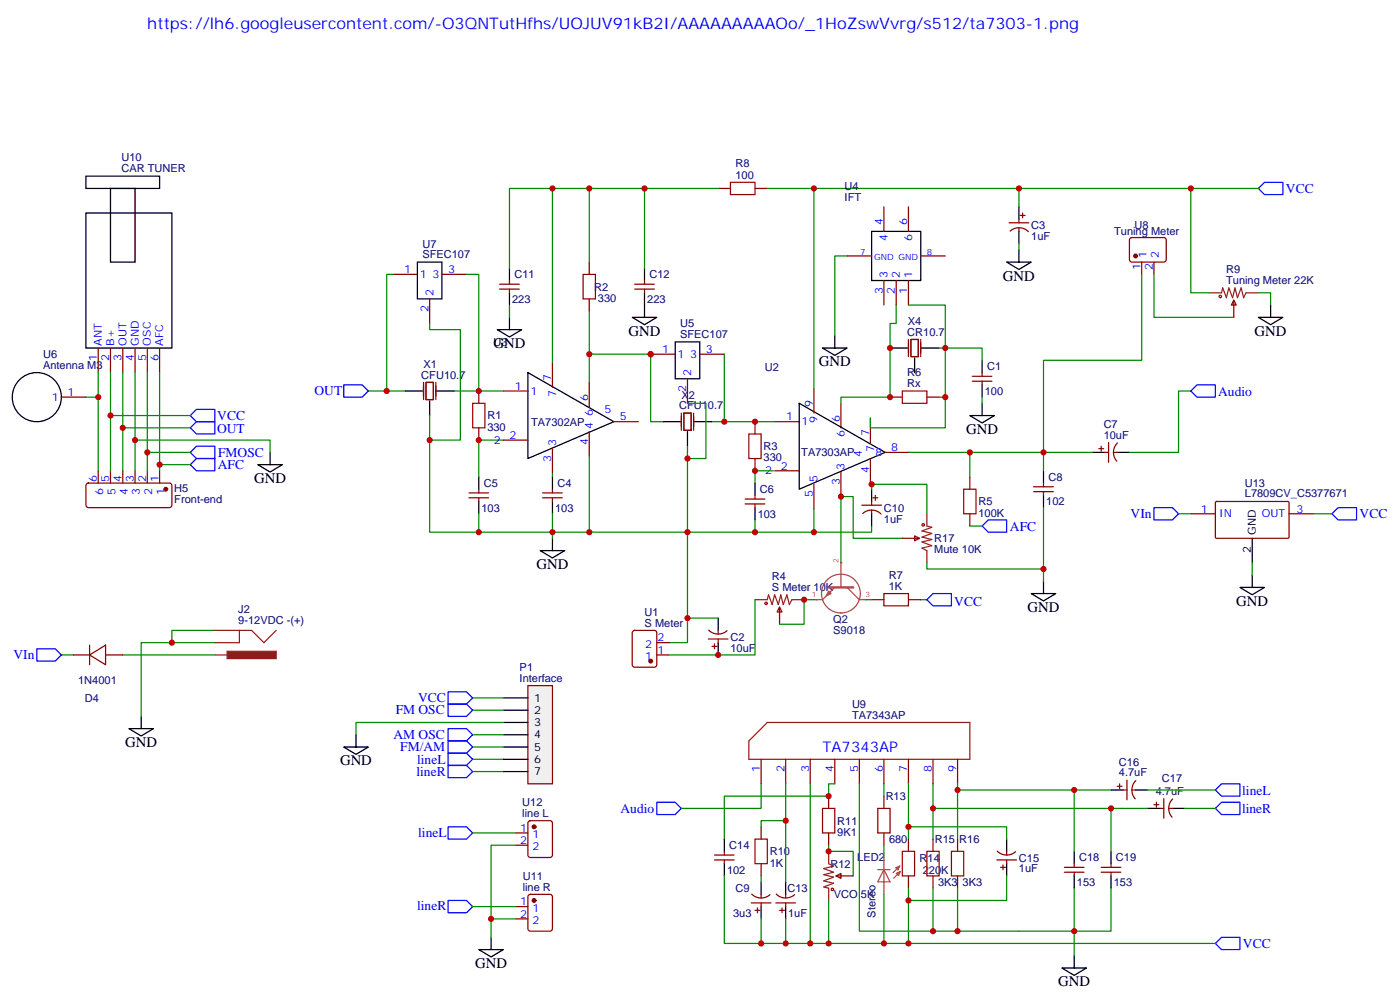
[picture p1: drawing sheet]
<svg xmlns="http://www.w3.org/2000/svg" width="402mm" height="288mm" viewBox="0 0 402 288" stroke-linecap="round" stroke-linejoin="round" font-family="sans-serif">
<g fill="none" stroke="#000" stroke-width=".35">
<path d="M24.7 50.6h21.2v3.6h-21.2zM31.7 54.2h7.1v21.1h-7.1zM24.7 61.2h24.7v38.8h-24.7zM146.4 77.1v3.5M185.2 77.1v3.5M250.5 66.5h14.1v14.1h-14.1zM142.9 94.7h7l-3.5 2.1zM146.4 84.1v3.6M146.4 91.2v3.5M181.7 91.2h7l-3.5 2.1zM185.2 84.1v7.1M239.9 96.5v3.5"/>
<path d="M116.4 112.4h5.3M123.5 115.2v4.2M125.2 112.4h5.3M151.7 107.1l24.7 14.1-24.7 10.6zM229.7 115.9l24.7 14.1-24.7 10.6zM236.4 100h7l-3.5 2.1zM74.1 133.5h7l-3.5 2.1zM77.6 130v3.5M137.6 137.1v3.5M158.7 137.1v3.5M190.5 121.2h5.3M197.6 124v4.2"/>
<path d="M199.3 121.2h5.3M217 138.8v3.5M314 130h3.5M321 130h3.6M137.6 144.1v3.5M155.2 158.2h7.1l-3.6 2.1zM158.7 144.1v3.5M158.7 154.7v3.5M217 145.9v3.5M250.5 140.6v3.5M250.5 147.6v3.6"/>
<circle cx="10.6" cy="114.1" r="7.1"/>
</g>
<g fill="none" stroke="#870000" stroke-width=".35">
<path d="M254 59.4v7.1M261.1 59.4v7.1M243.4 73.6h7.1M264.6 73.6h7M143.6 83.1h5.6M143.6 81.7h5.6M146.4 80.6v1.1M146.4 83.1v1M182.4 83.1h5.6M182.4 81.7h5.6M185.2 80.6v1.1M185.2 83.1v1"/>
<path d="M254 80.6v7.1M257.5 80.6v7.1M261.1 80.6v7.1M17.6 114.1h7.1M28.2 100v7.1M31.7 100v7.1M35.3 100v7.1M38.8 100v7.1M42.3 100v7.1M45.9 100v7.1M137.6 112.4v3.5M144.6 112.4h7.1"/>
<path d="M158.7 104.2v7.1M169.3 109.9v7M233.9 111.7v7M241.7 115.9v7M24.9 139l.5-.2 23.6 .1 .4 .6-.1 5.9-.6 .5-23.6-.1-.4-.6v-5.7zM28.2 135.3v3.5M31.7 135.3v3.5M35.3 135.3v3.5M38.8 135.3v3.5M42.3 135.3v3.5M45.9 135.3v3.5M137.6 122.9v3.6"/>
<path d="M144.6 126.5h7.1M158.7 128.9v7.1M169.3 124v7.1M176.4 121.2h7M217 121.2v3.5M217 131.8v3.5M222.6 135.3h7.1M222.6 121.2h7.1M233.9 139.2v7M241.7 135.6v7.1M250.1 120.1v7.1M250.1 132.1v7.1"/>
<path d="M254.4 130h7M278.7 137.1v3.5M315.7 128.9h1.4M316.4 128.2v1.4M317.5 130h1.1M318.6 127.2v5.6M320 130h1M321.1 127.3a3.8 3.8 0 0 0-.2 5.2M134.8 143.1h5.6M134.8 141.6h5.6M137.6 140.6v1M137.6 143.1v1"/>
<path d="M155.9 143.1h5.7M155.9 141.6h5.7M158.7 140.6v1M158.7 143.1v1M214.1 144.8h5.7M214.1 143.4h5.7M217 142.3v1.1M217 144.8v1.1M247.6 145.2h5.7M247.9 147.5a3.8 3.8 0 0 1 5.3 .2M250.5 144.1v1.1M250.5 146.6v1"/>
<path d="M250.8 143.1h1.4M251.5 142.3v1.5M278.7 147.6v3.6"/>
</g>
<circle cx="47.6" cy="140.6" r=".53" fill="#870000" stroke="#870000" stroke-width=".35"/>
<g fill="none" stroke="#008700" stroke-width=".35">
<path d="M158.7 54.2v50M185.2 54.2v22.9M361.6 54.2h-127.7v57.5M243.4 73.6h-3.5v22.9M146.4 87.7v3.5M24.7 114.1h3.5M28.2 107.1v28.2M31.7 107.1v28.2M31.7 119.4h23M35.3 107.1v28.2M38.8 107.1v28.2M42.3 107.1v28.2"/>
<path d="M45.9 107.1v28.2M105.8 112.4h10.6M130.5 112.4h14.1M169.3 109.9v-8.1h17.7v19.4h3.5M35.3 122.9h19.4M38.8 126.5h38.8v3.5M42.3 130h12.4M45.9 133.5h8.8M144.6 126.5h-7v10.6M158.7 136v1.1M169.3 131.1v21.8h-31.7v-5.3M197.6 128.2v24.7h-28.3"/>
<path d="M204.6 121.2h18M222.2 135.3h-5.2v3.5M250.1 139.2h.4v1.4M261.4 130h52.6M278.7 130v7.1M158.7 147.6v7.1M217 149.4v3.5h-19.4M233.9 146.2v6.7h-16.9M250.5 151.2v1.7h-16.6M278.7 151.2h3.5M135.8 218.2h8.8M135.8 221.7h8.8"/>
</g>
<path d="M135.8 115.9h3.5v7h-3.5zM215.2 124.7h3.5v7.1h-3.5zM276.9 140.6h3.6v7h-3.6z" fill="none" stroke="#a10000" stroke-width=".35"/>
<path d="M121.7 109.9v4.9M122.4 109.9h2.1v4.9h-2.1zM125.2 109.9v4.9M195.8 118.7v4.9M196.5 118.7h2.1v4.9h-2.1zM199.3 118.7v4.9" fill="none" stroke="#871200" stroke-width=".35"/>
<path d="M361.6 54.2l1.8-1.8h5.3v3.5h-5.3zM54.7 119.4l1.7-1.7h5.3v3.5h-5.3zM98.8 110.6h5.3l1.7 1.8-1.7 1.7h-5.3zM54.7 133.5l1.7-1.7h5.3v3.5h-5.3zM54.7 130l1.7-1.8h5.3v3.6h-5.3zM54.7 122.9l1.7-1.7h5.3v3.5h-5.3zM282.2 151.2l1.8-1.8h5.3v3.5h-5.3zM128.8 216.4h5.3l1.7 1.8-1.7 1.8h-5.3z" fill="none" stroke="#00f" stroke-width=".35"/>
<path d="M151.7 197h7v28.2h-7z" fill="#f0f0f0" stroke="#870000" stroke-width=".35"/>
<g fill="none" stroke="#000" stroke-width=".35">
<path d="M292.8 59.4v3.6M119.9 75.3h7.1v10.6h-7.1zM289.3 75.3h7l-3.5 2.1zM292.8 66.5v3.5M292.8 71.8v3.5M194 98.2h7.1v10.6h-7.1zM361.6 91.2h7.1l-3.6 2.1zM365.1 87.7v3.5M255.8 100h5.3M262.8 102.8v4.3M264.6 100h5.3M278.7 119.4h7.1l-3.6 2.1z"/>
<path d="M282.2 103.5v3.6M282.2 110.6v3.5M282.2 115.9v3.5M299.9 135.3v3.5M299.9 142.3v3.6M206.4 177.6v3.6M296.3 170.6h7.1l-3.5 2.1zM299.9 167v3.6M206.4 184.7v3.5M98.8 214.7h7l-3.5 2.1zM102.3 211.1v3.6M144.6 200.6h7.1"/>
<path d="M144.6 204.1h7.1M144.6 207.6h7.1M144.6 211.1h7.1M144.6 214.7h7.1M144.6 218.2h7.1M144.6 221.7h7.1M319.3 227h3.5M326.3 227h3.5M329.8 232.3h3.6M336.9 232.3h3.5M208.1 241.1v3.6M208.1 248.2v3.5"/>
<path d="M218.7 253.5v3.5M225.8 253.5v3.5M289.3 241.1v3.6M289.3 248.2v3.5M308.7 244.7v3.5M308.7 251.7v3.5M319.3 244.7v3.5M319.3 251.7v3.5M137.6 272.9h7l-3.5 2.1zM141.1 269.3v3.6M218.7 260.5v3.6M225.8 260.5v3.6"/>
<path d="M305.2 278.2h7l-3.5 2.1zM308.7 274.6v3.6"/>
</g>
<g fill="none" stroke="#008700" stroke-width=".35">
<path d="M169.3 54.2v21.1M206.4 54.2h-60v22.9M220.5 54.2h13.4M292.8 54.2v5.2M342.2 54.2v29.9h5.3M112.9 78.8h-1.8v33.6M134.1 78.8h3.5v33.6M292.8 70v1.8M328.1 78.8v24.7h-28.2v31.8M331.6 78.8v12.4h22.9M257.5 87.7v5.3h-1.7v21.1h-14.1v1.8M261.1 87.7h10.5v12.3"/>
<path d="M361.6 84.1h3.5v3.6M197.6 115.9h5.2v15.9h-5.2M208.1 101.8v19.4M269.9 100h1.7v22.9h-21.5v-2.8M269.9 114.1h1.7M282.2 114.1v1.8M342.2 112.4h-3.5v17.6h-14.1M197.6 152.9v31.8h-5.3M259.3 154.7h-14.1v-12h-3.5v19M299.9 145.9v21.1M197.6 177.6h8.8M217 172.3v15.9h-24.7"/>
<path d="M234.6 172.3h-3.5v7.1h-7.1M264.6 172.3h1.7M17.6 188.2h3.6M35.3 188.2h26.4M61.7 181.2h-12.3v3.5M135.8 204.1h8.8M135.8 214.7h8.8M135.8 211.1h8.8M135.8 200.6h8.8M144.6 207.6h-42.3v3.5M135.8 239.4h12.4M218.7 225.2v7.1h-22.9"/>
<path d="M225.8 225.2v10.6h-7.1v1.8M225.8 235.8v17.7M232.8 225.2v45.9M239.9 225.2h-1.8v3.6h-30v12.3M246.9 225.2v42.4h21.2M254 225.2v3.6M261.1 237.6h28.2v3.5M261.1 225.2v15.9M268.1 225.2v15.9M268.1 232.3h61.7M275.2 225.2v15.9M275.2 227h44.1"/>
<path d="M308.7 227v17.7M319.3 232.3v12.4M329.8 227h19.4M340.4 232.3h8.8M148.2 242.9h-7.1v21.2M208.1 251.7v19.4h10.6M218.7 251.7v1.8M238.1 242.9v1.8h7.1v7M238.1 258.8v12.3M254 257v14.1h7.1M254 242.9v3.5M261.1 255.2v15.9h88.1"/>
<path d="M268.1 255.2v12.4h40.6v-12.4M275.2 255.2v12.4M289.3 251.7v7.1h-28.2M319.3 255.2v12.4h-10.6v7M135.8 260.5h12.4M148.2 264.1h-7.1v5.2M218.7 264.1v7h35.3M225.8 264.1v7"/>
</g>
<g fill="none" stroke="#00f" stroke-width=".35">
<path d="M342.2 112.4l1.8-1.8h5.2v3.5h-5.2zM266.3 172.3l1.8-1.7h5.3v3.5h-5.3zM128.8 198.8h5.3l1.7 1.8-1.7 1.7h-5.3zM128.8 212.9h5.3l1.7 1.8-1.7 1.7h-5.3zM128.8 209.4h5.3l1.7 1.7-1.7 1.8h-5.3zM128.8 202.3h5.3l1.7 1.8-1.7 1.7h-5.3zM128.8 220h5.3l1.7 1.7-1.7 1.8h-5.3zM128.8 237.6h5.3l1.7 1.8-1.7 1.7h-5.3zM188.7 230.5h5.3l1.8 1.8-1.8 1.8h-5.3zM349.2 232.3l1.8-1.8h5.3v3.6h-5.3zM349.2 227l1.8-1.8h5.3v3.6h-5.3zM128.8 258.8h5.3l1.7 1.7-1.7 1.8h-5.3z"/>
<path d="M349.2 271.1l1.8-1.8h5.3v3.6h-5.3z"/>
</g>
<g fill="none" stroke="#870000" stroke-width=".35">
<path d="M206.4 54.2h3.5M217 54.2h3.5M112.9 78.8h7M127 78.8h7.1M169.3 75.3v3.5M290 64h5.6M290.3 66.4a3.8 3.8 0 0 1 5.2 .2M292.8 63v1M292.8 65.4v1.1M293.2 61.9h1.4M293.9 61.2v1.4M324.8 68.5l.5-.2h9.4l.4 .7v5.9l-.7 .4h-9.4l-.4-.7v-5.6z"/>
<path d="M328.1 75.3v3.5M331.6 75.3v3.5M123.5 85.9v7.1M169.3 85.9v3.5M354.5 86.3l.7 1.4h-1.4zM354.5 86.3v4.9M187 101.8h7M197.6 108.8v7.1M201.1 101.8h7M255.8 114.1h3.5M266.3 114.1h3.6M279.4 109.5h5.6"/>
<path d="M279.4 108.1h5.6M282.2 107.1v1M282.2 109.5v1.1M297 139.9h5.7M299.9 138.8v1.1M297 141.3h5.7M299.9 141.3v1M224 174.4l.7 1.5h-1.4zM224 174.4v5M250.5 172.3h3.5M261.1 172.3h3.5M21.2 188.2h4.6"/>
<path d="M25.8 188.2l4.5-2.8v5.6zM25.8 185.4v5.6M30.3 188.2h5M181.9 181.4l.5-.2h5.6l.7 .4v9.4l-.4 .7h-5.9l-.7-.4v-9.4zM188.7 188.2h3.6M188.7 184.7h3.6M203.6 183.6h5.6M203.7 181.1a3.8 3.8 0 0 0 5.2 .1M204.6 185.7h1.4M205.3 185v1.4M206.4 181.2v1M206.4 183.6v1.1"/>
<path d="M218.7 218.2v7M225.8 218.2v7M232.8 218.2v7M239.9 218.2v7M246.9 218.2v7M254 218.2v7M261.1 218.2v7M268.1 218.2v7M275.2 218.2v7M148.2 239.4h3.5M151.9 236l.5-.2h5.6l.7 .5v9.4l-.4 .7h-5.9l-.7-.4v-9.5zM218.7 237.6v3.5"/>
<path d="M238.1 228.8v3.5M238.1 239.4v3.5M254 228.8v3.5M254 239.4v3.5M321 226h1.4M321.7 225.2v1.5M322.8 227h1M323.8 224.2v5.6M325.3 227h1M326.4 224.3a3.8 3.8 0 0 0-.2 5.2M331.6 231.2h1.4M332.3 230.5v1.5"/>
<path d="M333.4 232.3h1M334.4 229.5v5.6M335.8 232.3h1.1M337 229.6a3.8 3.8 0 0 0-.2 5.2M148.2 242.9h3.5M151.9 257.2l.5-.2h5.6l.7 .4v9.5l-.4 .6-5.9 .1-.7-.5v-9.4zM205.3 247.1h5.7M205.3 245.7h5.7M208.1 244.7v1M208.1 247.1v1.1M215.9 259.5h5.6M216 256.9a3.8 3.8 0 0 0 5.3 .2"/>
<path d="M218.7 248.2v3.5M218.7 257v1.1M218.7 259.5v1M223 259.5h5.6M223.1 256.9a3.8 3.8 0 0 0 5.2 .2M225.8 257v1.1M225.8 259.5v1M240.2 251.7l1.5-.7v1.4zM240.2 251.7h5M261.1 241.1v3.6M261.1 251.7v3.5M268.1 241.1v3.6"/>
<path d="M268.1 251.7v3.5M275.2 241.1v3.6M275.2 251.7v3.5M286.5 247.1h5.6M286.6 244.6a3.8 3.8 0 0 0 5.2 .1M287.5 249.2h1.4M288.2 248.5v1.4M289.3 244.7v1M289.3 247.1v1.1M305.9 249.2h5.6M305.9 250.6h5.6M308.7 248.2v1"/>
<path d="M308.7 250.6v1.1M316.4 249.2h5.7M316.4 250.6h5.7M319.3 248.2v1M319.3 250.6v1.1M148.2 260.5h3.5M148.2 264.1h3.5M217 261.6h1.4M217.7 260.9v1.4M224 261.6h1.4M224.7 260.9v1.4"/>
</g>
<g fill="none" stroke="#a10000" stroke-width=".35">
<path d="M209.9 52.4h7.1v3.5h-7.1zM167.6 78.8h3.5v7.1h-3.5zM259.3 112.4h7v3.5h-7zM254 170.6h7.1v3.5h-7.1zM236.4 232.3h3.5v7.1h-3.5zM252.2 232.3h3.6v7.1h-3.6zM217 241.1h3.5v7.1h-3.5zM259.3 244.7h3.5v7h-3.5zM266.3 244.7h3.6v7h-3.6zM273.4 244.7h3.5v7h-3.5z"/>
<circle cx="350.7" cy="85.2" r=".35"/>
<circle cx="220.1" cy="173.4" r=".35"/>
<circle cx="239.2" cy="255.6" r=".35"/>
</g>
<path d="M347.5 84.1h3.5l.4-1.4 1 2.8 .7-2.8 1.1 2.8 .7-2.8 .7 2.8 1.1-2.8 .7 2.8 .7-1.4h3.5M217 172.3h3.5l.3-1.4 1.1 2.8 .7-2.8 1.1 2.8 .7-2.8 .7 2.8 1-2.8 .7 2.8 .7-1.4h3.6M61.7 181.2h10.6l3.5 3.5 3.6-3.5M61.7 188.2h3.6M68.8 181.2v3.5h-7.1M215.2 212.9l5.3-5.3h58.2v10.6h-63.5zM238.1 244.7v3.5l1.4 .7-2.8 .7 2.8 1-2.8 .8 2.8 .7-2.8 1 2.8 .7-2.8 1.1 1.4 .3v3.6" fill="none" stroke="#8c2424" stroke-width=".35"/>
<path d="M65.3 187.1h14.1v2.2h-14.1z" fill="#8c2424" stroke="#8c2424" stroke-width=".35"/>
<g fill="#870000" stroke="#870000" stroke-width=".35">
<circle cx="187" cy="190" r=".53"/>
<circle cx="326.3" cy="73.6" r=".53"/>
<circle cx="153.5" cy="258.8" r=".53"/>
<circle cx="153.5" cy="237.6" r=".53"/>
</g>
<path d="M261.1 97.5v5M261.8 97.5h2.1v5h-2.1zM264.6 97.5v5" fill="none" stroke="#871200" stroke-width=".35"/>
<g fill="none" stroke="#a64a4a" stroke-width=".35">
<path d="M239.9 168.8l-3.5 3.5h-1.8M241.7 161.7v7.1M243.4 168.8l3.5 3.5h1.8M252.2 249.9h3.6M254 249.9l1.8 3.5h-3.6zM254 246.4v7M254 253.5v3.5M258.6 248.8l-2 2M258.8 250.4l-2 2"/>
<circle cx="241.7" cy="170.6" r="5.6"/>
</g>
<g fill="#a64a4a" stroke="#a64a4a" stroke-width=".29">
<path d="M257.5 250.9l1.3-.5-.6 1.3z"/>
<path d="M257.4 249.4l1.2-.6-.5 1.3z"/>
</g>
<path d="M238.1 168.8h7.1" fill="none" stroke="#a64a4a" stroke-width=".71"/>
<g fill="#a64a4a">
<circle cx="241.7" cy="161.7" r=".18"/>
<circle cx="234.6" cy="172.3" r=".18"/>
<circle cx="248.7" cy="172.3" r=".18"/>
</g>
<path d="M238.1 169.9l.7 .7-1.4 .7z" fill="#a64a4a" stroke="#a64a4a" stroke-width=".35"/>
<path d="M123.5 93v1.7h8.8v31.8h-8.8M169.3 89.4v12.4M123.5 119.4v33.5h14.1M271.6 100h10.6v3.5M250.5 139.2h15.8v8.4M338.7 147.6h3.5M377.5 147.6h5.3M248.7 172.3h1.8M266.3 161.7v1.8h33.6M359.8 161.7v3.6M61.7 184.7h-21.1v21.1" fill="none" stroke="#008700" stroke-width=".35"/>
<path d="M259.3 154.7h4.9M262.8 154l1.4 .7-1.4 .7zM342.2 147.6h7M349.3 144.3l.3-.2 20.6 .1 .2 .3v10l-.3 .2-20.7-.1-.2-.3zM370.4 147.6h7.1" fill="none" stroke="#870000" stroke-width=".35"/>
<path d="M359.8 154.7v7M356.3 168.8h7.1l-3.6 2.1zM359.8 165.3v3.5M37 209.4h7.1l-3.5 2.1zM40.6 205.8v3.6" fill="none" stroke="#000" stroke-width=".35"/>
<path d="M331.6 145.9h5.3l1.8 1.7-1.8 1.8h-5.3zM382.8 147.6l1.7-1.7h5.3v3.5h-5.3zM10.6 186.4h5.3l1.7 1.8-1.7 1.8h-5.3z" fill="none" stroke="#00f" stroke-width=".35"/>
<circle cx="265.3" cy="150.8" r=".35" fill="none" stroke="#a10000" stroke-width=".35"/>
<path d="M266.3 147.6v3.6l1.5 .3-2.9 1.1 2.9 .7-2.9 1 2.9 .7-2.9 .8 2.9 1-2.9 .7 1.4 .7v3.5" fill="none" stroke="#8c2424" stroke-width=".35"/>
<g fill="#c00">
<circle cx="158.8" cy="152.9" r=".88"/>
<circle cx="137.6" cy="126.5" r=".88"/>
<circle cx="169.3" cy="152.9" r=".88"/>
<circle cx="217" cy="121.2" r=".88"/>
<circle cx="197.6" cy="152.9" r=".88"/>
<circle cx="217" cy="152.9" r=".88"/>
<circle cx="233.9" cy="152.9" r=".88"/>
<circle cx="217" cy="135.3" r=".88"/>
<circle cx="278.7" cy="130" r=".88"/>
<circle cx="28.2" cy="114.1" r=".88"/>
<circle cx="45.9" cy="133.5" r=".88"/>
<circle cx="42.3" cy="130" r=".88"/>
<circle cx="38.8" cy="126.5" r=".88"/>
<circle cx="35.3" cy="122.9" r=".88"/>
<circle cx="31.8" cy="119.4" r=".88"/>
<circle cx="197.6" cy="177.6" r=".88"/>
<circle cx="206.4" cy="188.2" r=".88"/>
<circle cx="111.1" cy="112.4" r=".88"/>
<circle cx="187" cy="101.8" r=".88"/>
<circle cx="197.6" cy="131.8" r=".88"/>
<circle cx="292.8" cy="54.2" r=".88"/>
<circle cx="342.2" cy="54.2" r=".88"/>
<circle cx="299.9" cy="130" r=".88"/>
<circle cx="225.8" cy="235.8" r=".88"/>
<circle cx="238.1" cy="244.7" r=".88"/>
<circle cx="238.1" cy="228.8" r=".88"/>
<circle cx="261.1" cy="237.6" r=".88"/>
<circle cx="275.2" cy="227" r=".88"/>
<circle cx="268.1" cy="232.3" r=".88"/>
<circle cx="319.3" cy="232.3" r=".88"/>
<circle cx="308.7" cy="227" r=".88"/>
<circle cx="308.7" cy="267.6" r=".88"/>
<circle cx="261.1" cy="258.8" r=".88"/>
<circle cx="275.2" cy="267.6" r=".88"/>
<circle cx="261.1" cy="271.1" r=".88"/>
<circle cx="268.1" cy="267.6" r=".88"/>
<circle cx="254" cy="271.1" r=".88"/>
<circle cx="225.8" cy="271.1" r=".88"/>
<circle cx="232.8" cy="271.1" r=".88"/>
<circle cx="238.1" cy="271.1" r=".88"/>
<circle cx="141.1" cy="264.1" r=".88"/>
<circle cx="218.7" cy="271.1" r=".88"/>
<circle cx="231.1" cy="172.3" r=".88"/>
<circle cx="49.4" cy="184.7" r=".88"/>
<circle cx="137.6" cy="152.9" r=".88"/>
<circle cx="123.5" cy="126.5" r=".88"/>
<circle cx="255.8" cy="114.1" r=".88"/>
<circle cx="271.6" cy="114.1" r=".88"/>
<circle cx="271.6" cy="100" r=".88"/>
<circle cx="255.8" cy="100" r=".88"/>
<circle cx="137.6" cy="112.4" r=".88"/>
<circle cx="169.3" cy="101.8" r=".88"/>
<circle cx="250.5" cy="139.2" r=".88"/>
<circle cx="241.7" cy="142.7" r=".88"/>
<circle cx="299.9" cy="163.5" r=".88"/>
<circle cx="233.9" cy="54.2" r=".88"/>
<circle cx="185.2" cy="54.2" r=".88"/>
<circle cx="158.8" cy="54.2" r=".88"/>
<circle cx="169.3" cy="54.2" r=".88"/>
<circle cx="208.1" cy="121.2" r=".88"/>
</g>
<text font-size="4.6" fill="#00f" x="42.3" y="8.3">https://lh6.googleusercontent.com/-O3QNTutHfhs/UOJUV91kB2I/AAAAAAAAAOo/_1HoZswVvrg/s512/ta7303-1.png</text>
<g font-size="4.2">
<text x="288.2" y="80.6">GND</text>
<text x="141.8" y="100">GND</text>
<text x="180.6" y="96.5">GND</text>
<text x="360.5" y="96.5">GND</text>
<text x="235.3" y="105.3">GND</text>
<text x="277.6" y="124.7">GND</text>
<text x="73" y="138.8">GND</text>
<text x="154.2" y="163.5">GND</text>
<text x="295.3" y="175.9">GND</text>
<text x="355.2" y="174.1">GND</text>
<text x="36" y="214.7">GND</text>
<text x="97.7" y="220">GND</text>
<text x="136.5" y="278.2">GND</text>
<text x="304.1" y="283.5">GND</text>
</g>
<text font-size="4.2" fill="#00f" x="236.4" y="216">TA7343AP</text>
<g font-size="3.9" fill="#00f">
<text x="369.5" y="55.5">VCC</text>
<text x="90.4" y="113.5">OUT</text>
<text x="350.1" y="113.7">Audio</text>
<text x="62.4" y="124.3">OUT</text>
<text x="62.4" y="120.8">VCC</text>
<text x="62.7" y="131.3">FMOSC</text>
<text x="62.6" y="134.8">AFC</text>
<text x="324.9" y="148.9">VIn</text>
<text x="390.7" y="148.9">VCC</text>
<text x="290.2" y="152.5">AFC</text>
<text x="274.2" y="174">VCC</text>
<text x="3.9" y="189.5">VIn</text>
<text x="120.2" y="201.8">VCC</text>
<text x="113.7" y="205.2">FM OSC</text>
<text x="113.1" y="212.2">AM OSC</text>
<text x="115" y="215.8">FM/AM</text>
<text x="119.9" y="219.4">lineL</text>
<text x="119.7" y="222.9">lineR</text>
<text x="178.3" y="233.5">Audio</text>
<text x="356.9" y="233.8">lineR</text>
<text x="357" y="228.4">lineL</text>
<text x="120.2" y="240.5">lineL</text>
<text x="119.9" y="261.5">lineR</text>
<text x="357.2" y="272.4">VCC</text>
</g>
<g font-size="3.2" fill="#000080">
<text x="34.9" y="46.3">U10</text>
<text x="34.9" y="49.6">CAR TUNER</text>
<text x="211.3" y="51.3">100</text>
<text x="211.3" y="48.1">R8</text>
<text x="242.7" y="57.7">IFT</text>
<text x="242.7" y="54.5">U4</text>
<text x="296.3" y="65.9">C3</text>
<text x="326" y="65.9">U8</text>
<text x="121.4" y="71.1">U7</text>
<text x="296.3" y="69">1uF</text>
<text x="320.2" y="67.7">Tuning Meter</text>
<text x="121.4" y="74.3">SFEC107</text>
<text x="147.8" y="80">C11</text>
<text x="170.8" y="83.5">R2</text>
<text x="186.6" y="80">C12</text>
<text x="352.3" y="81.7">Tuning Meter 22K</text>
<text x="352.3" y="78.4">R9</text>
<text x="147.2" y="87">223</text>
<text x="171.8" y="86.7">330</text>
<text x="186" y="87">223</text>
<text x="195.5" y="94.1">U5</text>
<text x="260.9" y="93.3">X4</text>
<text x="141.8" y="99.3">U3</text>
<text x="195.4" y="97.2">SFEC107</text>
<text x="260.7" y="96.5">CR10.7</text>
<text x="12.4" y="106">Antenna M3</text>
<text x="12.4" y="102.8">U6</text>
<text x="121.7" y="105.7">X1</text>
<text x="219.8" y="106.7">U2</text>
<text x="283.6" y="106.4">C1</text>
<text x="121.1" y="108.8">CFU10.7</text>
<text x="260.7" y="111.3">Rx</text>
<text x="260.7" y="108.1">R6</text>
<text x="283" y="113.5">100</text>
<text x="195.2" y="117.7">CFU10.7</text>
<text x="195.8" y="114.5">X2</text>
<text x="140.1" y="123.8">330</text>
<text x="140.1" y="120.5">R1</text>
<text x="152.6" y="122.3">TA7302AP</text>
<text x="317.2" y="122.9">C7</text>
<text x="219.4" y="129.4">R3</text>
<text x="230.3" y="131.1">TA7303AP</text>
<text x="317.2" y="126.1">10uF</text>
<text x="219.4" y="132.6">330</text>
<text x="50.1" y="141.3">H5</text>
<text x="139" y="139.9">C5</text>
<text x="160.2" y="139.9">C4</text>
<text x="218.4" y="141.7">C6</text>
<text x="301.3" y="138.2">C8</text>
<text x="357.7" y="143">L7809CV_C5377671</text>
<text x="357.7" y="139.8">U13</text>
<text x="50.1" y="144.5">Front-end</text>
<text x="138.4" y="147">103</text>
<text x="159.5" y="147">103</text>
<text x="217.7" y="148.8">103</text>
<text x="254" y="147">C10</text>
<text x="281.2" y="148.5">100K</text>
<text x="281.2" y="145.2">R5</text>
<text x="300.6" y="145.2">102</text>
<text x="254" y="150.2">1uF</text>
<text x="268.5" y="155.8">R17</text>
<text x="268.5" y="159">Mute 10K</text>
<text x="221.8" y="166.6">R4</text>
<text x="255.4" y="166.3">R7</text>
<text x="221.8" y="169.9">S Meter 10K</text>
<text x="255.4" y="169.5">1K</text>
<text x="68.5" y="179.4">9-12VDC -(+)</text>
<text x="68.5" y="176.2">J2</text>
<text x="185.2" y="176.9">U1</text>
<text x="239.5" y="179">Q2</text>
<text x="185.2" y="180.1">S Meter</text>
<text x="209.9" y="184.1">C2</text>
<text x="239.5" y="182.1">S9018</text>
<text x="209.9" y="187.2">10uF</text>
<text x="22.5" y="196.4">1N4001</text>
<text x="149.3" y="196">Interface</text>
<text x="149.3" y="192.8">P1</text>
<text x="24.4" y="201.7">D4</text>
<text x="244.8" y="203.4">U9</text>
<text x="244.8" y="206.6">TA7343AP</text>
<text x="321.5" y="220">C16</text>
<text x="321.5" y="223.1">4.7uF</text>
<text x="333.9" y="224.7">C17</text>
<text x="150.1" y="231.6">U12</text>
<text x="254.5" y="229.9">R13</text>
<text x="332.1" y="228.4">4.7uF</text>
<text x="150.1" y="234.8">line L</text>
<text x="240.6" y="237">R11</text>
<text x="209.6" y="244">C14</text>
<text x="221.2" y="245.8">R10</text>
<text x="240.6" y="240.2">9K1</text>
<text x="255.5" y="242.3">680</text>
<text x="268.6" y="242.3">R15</text>
<text x="275.7" y="242.3">R16</text>
<text x="208.9" y="251.1">102</text>
<text x="221.2" y="249">1K</text>
<text x="238.6" y="249.4">R12</text>
<text x="246.4" y="247.6">LED2</text>
<text x="264.2" y="247.6">R14</text>
<text x="265.2" y="251.1">220K</text>
<text x="292.8" y="250.7">1uF</text>
<text x="292.8" y="247.6">C15</text>
<text x="310.1" y="247.5">C18</text>
<text x="320.7" y="247.5">C19</text>
<text x="150.2" y="255.9">line R</text>
<text x="150.2" y="252.8">U11</text>
<text x="211.3" y="256.4">C9</text>
<text x="226.3" y="256.4">C13</text>
<text x="269.6" y="254.6">3K3</text>
<text x="276.6" y="254.6">3K3</text>
<text x="309.5" y="254.6">153</text>
<text x="320" y="254.6">153</text>
<text x="210.7" y="263.4">3u3</text>
<text x="226.5" y="263.4">1uF</text>
<text x="239.6" y="258.2">VCO 5K</text>
<text x="251.6" y="263.7" transform="rotate(-90 251.6 263.7)">Stereo</text>
</g>
<g font-size="3.2" fill="#00f">
<text x="253.6" y="64.7" transform="rotate(-90 253.6 64.7)">4</text>
<text x="260.7" y="64.7" transform="rotate(-90 260.7 64.7)">6</text>
<text x="255.1" y="69.2" transform="rotate(-90 255.1 69.2)">4</text>
<text x="262.1" y="69.2" transform="rotate(-90 262.1 69.2)">6</text>
<text x="327.7" y="77.5" transform="rotate(-90 327.7 77.5)">1</text>
<text x="329.5" y="74" transform="rotate(-90 329.5 74)">1</text>
<text x="331.3" y="77.5" transform="rotate(-90 331.3 77.5)">2</text>
<text x="333" y="74" transform="rotate(-90 333 74)">2</text>
<text x="116.2" y="78.5">1</text>
<text x="120.6" y="79.9">1</text>
<text x="124.3" y="79.9">3</text>
<text x="128.8" y="78.5">3</text>
<text x="255.1" y="79.9" transform="rotate(-90 255.1 79.9)">3</text>
<text x="258.6" y="79.9" transform="rotate(-90 258.6 79.9)">2</text>
<text x="262.1" y="79.9" transform="rotate(-90 262.1 79.9)">1</text>
<text x="123.1" y="89.7" transform="rotate(-90 123.1 89.7)">2</text>
<text x="124.5" y="85.2" transform="rotate(-90 124.5 85.2)">2</text>
<text x="253.6" y="84.4" transform="rotate(-90 253.6 84.4)">3</text>
<text x="257.2" y="84.4" transform="rotate(-90 257.2 84.4)">2</text>
<text x="260.7" y="84.4" transform="rotate(-90 260.7 84.4)">1</text>
<text x="29.3" y="99.3" transform="rotate(-90 29.3 99.3)">ANT</text>
<text x="32.8" y="99.3" transform="rotate(-90 32.8 99.3)">B+</text>
<text x="36.3" y="99.3" transform="rotate(-90 36.3 99.3)">OUT</text>
<text x="39.9" y="99.3" transform="rotate(-90 39.9 99.3)">GND</text>
<text x="43.4" y="99.3" transform="rotate(-90 43.4 99.3)">OSC</text>
<text x="46.9" y="99.3" transform="rotate(-90 46.9 99.3)">AFC</text>
<text x="190.2" y="101.4">1</text>
<text x="202.8" y="101.4">3</text>
<text x="27.9" y="103.8" transform="rotate(-90 27.9 103.8)">1</text>
<text x="31.4" y="103.8" transform="rotate(-90 31.4 103.8)">2</text>
<text x="34.9" y="103.8" transform="rotate(-90 34.9 103.8)">3</text>
<text x="38.5" y="103.8" transform="rotate(-90 38.5 103.8)">4</text>
<text x="42" y="103.8" transform="rotate(-90 42 103.8)">5</text>
<text x="45.5" y="103.8" transform="rotate(-90 45.5 103.8)">6</text>
<text x="194.7" y="102.8">1</text>
<text x="198.4" y="102.8">3</text>
<text x="19.4" y="113.8">1</text>
<text x="147.9" y="112">1</text>
<text x="152.4" y="113.4">1</text>
<text x="158.4" y="109.5" transform="rotate(-90 158.4 109.5)">7</text>
<text x="197.2" y="112.6" transform="rotate(-90 197.2 112.6)">2</text>
<text x="198.6" y="108.1" transform="rotate(-90 198.6 108.1)">2</text>
<text x="14.9" y="115.2">1</text>
<text x="159.8" y="114" transform="rotate(-90 159.8 114)">7</text>
<text x="169" y="115.2" transform="rotate(-90 169 115.2)">6</text>
<text x="170.4" y="119.7" transform="rotate(-90 170.4 119.7)">6</text>
<text x="173.7" y="118.7">5</text>
<text x="233.5" y="116.9" transform="rotate(-90 233.5 116.9)">9</text>
<text x="170.4" y="123.3" transform="rotate(-90 170.4 123.3)">4</text>
<text x="178.2" y="120.8">5</text>
<text x="225.9" y="120.8">1</text>
<text x="230.4" y="122.2">1</text>
<text x="234.9" y="121.4" transform="rotate(-90 234.9 121.4)">9</text>
<text x="241.3" y="121.2" transform="rotate(-90 241.3 121.2)">6</text>
<text x="242.7" y="125.7" transform="rotate(-90 242.7 125.7)">6</text>
<text x="249.8" y="125.4" transform="rotate(-90 249.8 125.4)">7</text>
<text x="141.9" y="127.5">2</text>
<text x="146.4" y="126.1">2</text>
<text x="159.8" y="128.2" transform="rotate(-90 159.8 128.2)">3</text>
<text x="169" y="127.8" transform="rotate(-90 169 127.8)">4</text>
<text x="247.6" y="131.4" transform="rotate(-90 247.6 131.4)">4</text>
<text x="251.2" y="129.9" transform="rotate(-90 251.2 129.9)">7</text>
<text x="251.6" y="131.1">8</text>
<text x="256.1" y="129.6">8</text>
<text x="158.4" y="132.7" transform="rotate(-90 158.4 132.7)">3</text>
<text x="219.9" y="136.3">2</text>
<text x="224.4" y="134.9">2</text>
<text x="242.7" y="134.9" transform="rotate(-90 242.7 134.9)">3</text>
<text x="249.8" y="135.9" transform="rotate(-90 249.8 135.9)">4</text>
<text x="27.9" y="138.6" transform="rotate(-90 27.9 138.6)">6</text>
<text x="29.6" y="142.1" transform="rotate(-90 29.6 142.1)">6</text>
<text x="31.4" y="138.6" transform="rotate(-90 31.4 138.6)">5</text>
<text x="33.2" y="142.1" transform="rotate(-90 33.2 142.1)">5</text>
<text x="34.9" y="138.6" transform="rotate(-90 34.9 138.6)">4</text>
<text x="36.7" y="142.1" transform="rotate(-90 36.7 142.1)">4</text>
<text x="38.5" y="138.6" transform="rotate(-90 38.5 138.6)">3</text>
<text x="40.2" y="142.1" transform="rotate(-90 40.2 142.1)">3</text>
<text x="42" y="138.6" transform="rotate(-90 42 138.6)">2</text>
<text x="43.7" y="142.1" transform="rotate(-90 43.7 142.1)">2</text>
<text x="45.5" y="138.6" transform="rotate(-90 45.5 138.6)">1</text>
<text x="47.3" y="142.1" transform="rotate(-90 47.3 142.1)">1</text>
<text x="233.5" y="142.9" transform="rotate(-90 233.5 142.9)">5</text>
<text x="234.9" y="138.5" transform="rotate(-90 234.9 138.5)">5</text>
<text x="241.3" y="139.4" transform="rotate(-90 241.3 139.4)">3</text>
<text x="345.1" y="147.3">1</text>
<text x="350.3" y="148.7">IN</text>
<text x="362.6" y="148.7">OUT</text>
<text x="372.5" y="147.3">3</text>
<text x="188.9" y="184.3">2</text>
<text x="185.4" y="189.6">1</text>
<text x="185.4" y="186.1">2</text>
<text x="188.9" y="187.9">1</text>
<text x="218.4" y="222" transform="rotate(-90 218.4 222)">1</text>
<text x="225.4" y="222" transform="rotate(-90 225.4 222)">2</text>
<text x="232.5" y="222" transform="rotate(-90 232.5 222)">3</text>
<text x="239.5" y="222" transform="rotate(-90 239.5 222)">4</text>
<text x="246.6" y="222" transform="rotate(-90 246.6 222)">5</text>
<text x="253.6" y="222" transform="rotate(-90 253.6 222)">6</text>
<text x="260.7" y="222" transform="rotate(-90 260.7 222)">7</text>
<text x="267.8" y="222" transform="rotate(-90 267.8 222)">8</text>
<text x="274.8" y="222" transform="rotate(-90 274.8 222)">9</text>
<text x="149.5" y="239">1</text>
<text x="149.5" y="242.5">2</text>
<text x="153" y="240.8">1</text>
<text x="153" y="244.3">2</text>
<text x="149.5" y="260.2">1</text>
<text x="149.5" y="263.7">2</text>
<text x="153" y="261.9">1</text>
<text x="153" y="265.5">2</text>
</g>
<g font-size="3.2">
<text x="360.9" y="153.6" transform="rotate(-90 360.9 153.6)">GND</text>
<text x="359.5" y="158.8" transform="rotate(-90 359.5 158.8)">2</text>
<text x="153.5" y="201.6">1</text>
<text x="153.5" y="205.1">2</text>
<text x="153.5" y="208.7">3</text>
<text x="153.5" y="212.2">4</text>
<text x="153.5" y="215.7">5</text>
<text x="153.5" y="219.3">6</text>
<text x="153.5" y="222.8">7</text>
</g>
<g font-size="2.5" fill="#00f">
<text x="247.1" y="73.2">7</text>
<text x="251.2" y="74.6">GND GND</text>
<text x="266.3" y="73.2">8</text>
</g>
<g font-size="2.1" fill="#a54b4b">
<text x="241" y="161.7" transform="rotate(-90 241 161.7)">2</text>
<text x="233.3" y="171.6">1</text>
<text x="248.7" y="171.6">3</text>
</g>
</svg>
